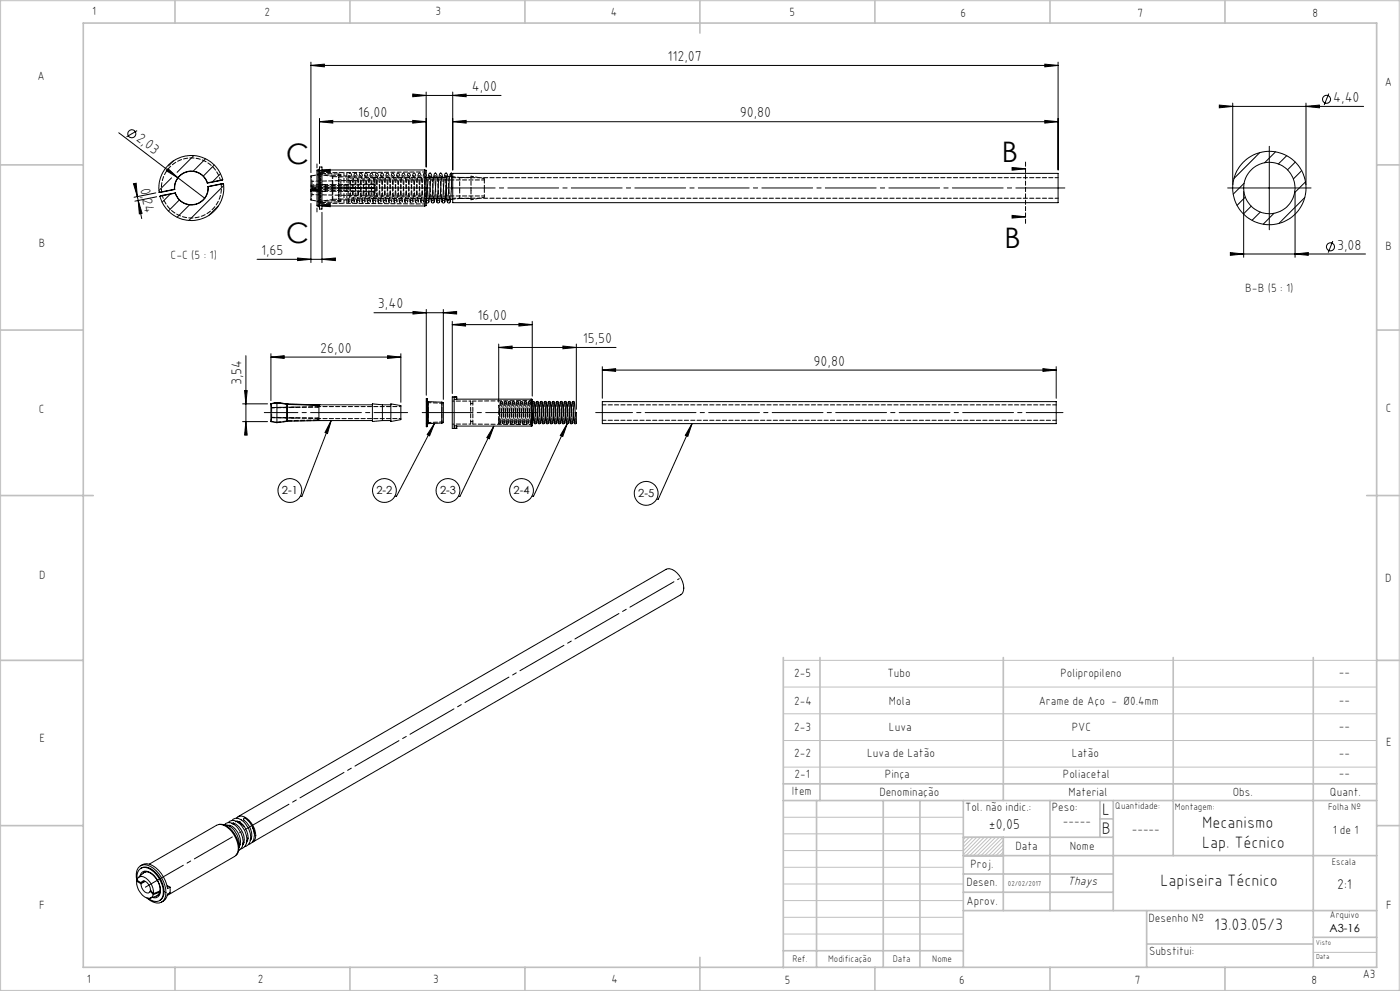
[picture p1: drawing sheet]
<svg xmlns="http://www.w3.org/2000/svg" width="420mm" height="297mm" viewBox="0 0 420 297" stroke-linecap="round" stroke-linejoin="round" font-family="sans-serif">
<g fill="none" stroke="#c0c0c0" stroke-width=".3">
<path d="M.2 .2h419.6v296.6h-419.6zM235 197.9h178M235 213.9h178M235 205.9h178M235 221.9h178M235 229.9h178M235 254.9h54M235 259.9h54M235 249.9h54M235 244.9h54M289 256.4v-5.5h12v5.5M289.7 250.9l-.7 .7"/>
<path d="M290.8 250.9l-1.8 1.8M291.9 250.9l-2.9 3M293.1 250.9l-4.1 4.1M294.1 250.9l-5.1 5.2M295.3 250.9l-5.5 5.5M296.4 250.9l-5.5 5.5M297.5 250.9l-5.5 5.5M298.7 250.9l-5.5 5.5M299.8 250.9l-5.5 5.5M300.9 250.9l-5.5 5.5M301 252l-4.5 4.4M301 253.1l-3.4 3.3"/>
<path d="M301 254.2l-2.2 2.2M301 255.3l-1.1 1.1M235 269.9h54M235 264.9h54M235 274.9h54M235 279.9h54M394 285.4h19"/>
</g>
<g fill="none" stroke="#c0c0c0" stroke-width=".5">
<path d="M25 6.9h388v283h-388zM52.5 .2v6.7M105 .2v6.7M157.5 .2v6.7M210 .2v9.7M262.5 .2v6.7M315 .2v6.7M367.5 .2v6.7M.2 49.4h24.8M413 49.4h6.8M.2 98.9h24.8M413 98.9h6.8"/>
<path d="M.2 148.5h27.8M410 148.5h9.8M.2 197.9h24.8M235 197.1v93M246 197.1v42.8M301 197.1v42.8M352 197.1v59.3M394 197.1v92.8M413 197.9h6.8M235 239.9h178M235 234.9h178M245 239.9v50"/>
<path d="M265 239.9v50M276 239.9v50M289 239.9v50M315 239.9v33M330 239.9v11M334 239.9v33M.2 247.4h24.8M289 256.4h124M289 250.9h45M301 250.9v22M330 245.4h4M413 247.4h6.8"/>
<path d="M289 272.9h124M289 261.9h45M289 267.4h45M344 272.9v17M52.5 289.9v6.9M105 289.9v6.9M157.5 289.9v6.9M210 286.9v9.9M235 284.9h54M262.5 289.9v6.9M315 289.9v6.9M344 282.9h50"/>
<path d="M367.5 289.9v6.9M394 280.9h19"/>
</g>
<g fill="none" stroke="#000" stroke-width=".3">
<path d="M93.3 19.6l4-.4v.8zM93.3 18.6v33.1M93.3 19.6h224.1M313.4 19.2l4 .4-4 .4zM317.4 18.6v32.3M35.6 39.8l25.9 19.6M41.1 39.2l-3.1 1.8M95.8 36.5l4-.4v.8zM95.8 35.5v13.5M95.8 36.5h32M123.8 36.1l4 .4-4 .4zM123.8 28.2l4 .4-4 .4z"/>
<path d="M123.8 28.6h26.5M127.8 27.6v22.5M135.8 36.5l4-.4v.8zM135.8 28.6l4-.4v.8zM135.8 36.5h181.6M135.8 27.6v23.3M313.4 36.1l4 .4-4 .4zM365.8 31.5l4 .4-4 .4zM365.8 31.9h43.3M369.8 30.9v24.4M391.8 31.9l4-.4v.8zM391.8 30.9v24.4"/>
<path d="M398.6 28l-1.3 3.5M40 55.1l.9-.2 .3 4zM40.4 55l.8 3.9M41.2 58.9l.3 1.2M46.7 57.8l-6.5 1.3M47 59l-6.5 1.3M50.4 50.5l2.9 2.8-3.4-2.1zM51 58.2l-2.4 2.4M51.5 53.3l-3.8 3.8M52.1 48.2l-1.5 1.5M52.3 56.7l-4.6 .9M52.3 56.7l.1 .1"/>
<path d="M52.4 56.8l-4.7 .8M52.6 57.9l-4.6 .9M52.6 57.8v.1M52.6 57.8l-4.6 1M53.8 59.9l-3.3 3.3M58.1 46.6l-5 5M61.7 47.6l-3.7 3.7M62.2 54.9a5 5 0 0 0-5.8-3.5 5 5 0 0 0-4 5.4M62.2 54.8a5.1 5.1 0 0 0-5.8-3.4 5.1 5.1 0 0 0-4.1 5.3M62.2 54.8v.1M62.4 55.9a5 5 0 0 1-4 5.3 5 5 0 0 1-5.8-3.4M62.4 55.9h.1"/>
<path d="M62.5 55.9a5.1 5.1 0 0 1-4.1 5.4 5.1 5.1 0 0 1-5.8-3.4M64.3 49.5l-3.3 3.3M66.1 52.1l-2.4 2.4M66.8 53.9a9.7 9.7 0 0 0-11.3-7.1 9.7 9.7 0 0 0-7.8 10.8M66.8 53.9l-4.6 1M66.8 53.9l-4.6 .9M67.1 55.1a9.7 9.7 0 0 1-7.8 10.8 9.7 9.7 0 0 1-11.3-7.1M67.1 55.1l-4.6 .8M67.1 55.1l-4.7 .8M67.1 55.6l-10.4 10.5M93.3 57.3v2.6l2.1 .4M93.3 56.9v.4"/>
<path d="M93.3 56.8l2.1 .1M93.3 57.3l2.1 .1M93.6 56.9h.1M93.6 56.9l1.8 .1M93.6 56.9l-.3 .4M95.1 51.1h4M95.1 51.1l4-.3v.8zM95.4 52.4l-2.1 .3v4.1M95.8 50.8v11.1M95.8 50.8h-.4v11.1h.4M95.8 50.8v.8M95.8 50.1h.8v5.2h1v2.1h-1v5.2h-.8z"/>
<path d="M96.6 50.9h30.8M127.4 50.9v10.8M127.4 50.9l.4 .1v10.6l-.4 .1M127.8 59.5h.2M127.8 53.2h.7M128.8 59.5h.8M129.2 52.8l-.6 7.8M129.3 59.5l.2 1.1M129.3 53.2h.8M129.6 53.2l-.3-1.2-.5-.1-.3 1-.7 7.4M130.4 59.5h.8M130.7 52.8l-.5 7.8"/>
<path d="M130.8 59.5l.3 1.1M130.8 53.2h.9M131.2 53.2l-.4-1.2-.4-.1-.3 1-.6 7.4M132 59.5h.8M132.4 52.8l-.3 5.6-.3 2.2M132.4 53.2h.9M132.5 59.5l.1 1.1M132.8 53.2l-.3-1.2-.5-.1-.3 1-.6 7.4M133.6 59.5h.3M133.9 55.5v4.4l.5-.1M133.9 52.8l-.5 7.8M133.9 52.8l1 .1"/>
<path d="M134.1 59.9l.2 .7M134.3 52.9l-.2-.9-.5-.1-.3 1-.7 7.4M135.4 56.3v-4.4l-.3 .2-.2 .8-.6 7.4M135.4 53h.4M135.5 56.1l-.5 4.5M135.8 52h181.6v8.7h-181.6zM135.8 59.7l-.6 .1M303.6 50.2l4.1 .4-4.1 .4zM303.6 50.6h4.1M368.3 56.3h25M373.1 57.4v19.7M373.2 54.9l-3.2 3.3"/>
<path d="M373.6 59.1l-2.5 2.5M378 45.7l-7.8 7.8M380.8 43.8v25.1M382.7 45.5l-3.3 3.3M386 46.7l-2.5 2.4M388.5 57.4v19.7M388.6 48.6l-2.3 2.3M390.5 51.1l-2.5 2.5M391.4 59.2l-7.8 7.8M391.7 54.5l-3.3 3.2M41.5 60.1l1 5.4M41.5 60.1l1.1 3.8-.8 .2z"/>
<path d="M56.8 61.4l-3.7 3.7M65.6 61.6l-2.9 2.9M77.1 77.7h23.5M89.3 77.3l4 .4-4 .4zM93.3 61v17.7M95.1 61.6h4M95.1 61.6l4-.5v.8zM95.8 61.1v.8M96.6 77.7l4-.4v.8zM96.6 63.6v15.1M96.6 61.7h30.8M127.8 60.4v.2"/>
<path d="M127.8 60.4a.42 .42 0 0 0 .4 .5 .42 .42 0 0 0 .5-.5M129.4 60.4a.44 .44 0 0 0 .4 .5 .44 .44 0 0 0 .5-.5M131 60.4a.44 .44 0 0 0 .4 .5 .44 .44 0 0 0 .5-.5M132.6 60.4a.42 .42 0 0 0 .4 .5 .42 .42 0 0 0 .5-.5M134.2 60.4a.44 .44 0 0 0 .4 .5 .44 .44 0 0 0 .5-.5M303.6 64.6l4.1 .4-4.1 .4zM303.6 65h4.1M369.1 75.7l4 .4-4 .4zM369.1 76.1h40.5M375.4 61.8l-2.4 2.3M378.1 63.6l-2.5 2.4M382.2 63.9l-3.2 3.3"/>
<path d="M388.5 76.1l4-.4v.8zM399.8 72.2l-1.3 3.5M112.2 93.7h24.8M123.9 93.3l4 .4-4 .4zM127.9 92.7v25.8M133 93.7l4-.4v.8zM133 92.7v27M135.7 97.3l4-.4v.8zM135.7 96.3v21.6M135.7 97.3h24M155.7 96.9l4 .4-4 .4zM159.7 96.3v22.4"/>
<path d="M73.4 117h.8l-.4 4zM73.8 106.6v23.8M81.3 107l4-.4v.8zM81.3 106v14M81.3 107h39M116.3 106.6l4 .4-4 .4zM120.3 106v14.6M128.1 119.5v8.4M128.1 119.5h-.2v8.4h.2M128.1 119.5l.1 .6M137 119h-1.3v9.4l1.3-.1M137 119h-.8v9.3h.8"/>
<path d="M137 119.6h22.4M137 119v.7h-.8M149.6 104.1l4-.4v.8zM149.6 103.1v17.4M149.6 104.1h35.2M159.4 119.6v8.1M159.4 119.6l.3 .1v7.9l-.3 .1M168.9 103.7l4 .4-4 .4zM172.9 103.1v19.6M180.7 110.9l4-.4v.8zM180.7 109.9v9.5M180.7 110.9h136.2"/>
<path d="M312.9 110.5l4 .4-4 .4zM316.9 109.9v9.5M72.8 126.4h7.5M72.8 121h7.5M73.8 126.4l.4 4h-.8zM81.3 121v5.4l1.8 .3M83.1 120.8v5.9M83.1 120.7h.1M83.1 120.7l-1.8 .3M83.1 120.7l3 .3M83.1 120.8l-1.8 .2M83.1 120.8l3 .3"/>
<path d="M86.1 121.1v5.2M86.1 121h.1M86.1 126.3l-3 .4M86.1 121v.1M86.1 121.1v.1M86.1 121.2v5M86.1 126.2v.1M86.1 121.1l9.6 .2M86.1 121.2l9.3 .3M86.1 121.1l9.3 .2M86.1 121.1h.1M95.4 121.3h.3"/>
<path d="M95.4 121.3v.2M95.7 121.4v4.6M95.7 121.4l-.3 .1M95.7 121.4h.1M95.7 121.3h.1M95.7 126l-9.6 .2M95.7 126h16M95.7 121.3h16M99.3 126l-1.1 3.9-.7-.3zM99.3 126l-8.7 22.7h-.5M114.7 121.3v4.7M114.7 121.3l-3-.3v5.3l3-.3"/>
<path d="M114.7 126h2.6M114.7 121.3h2.6M117.3 121l3 .6v4.2l-3 .5zM128.2 120.1l.3 .3M128.2 120.1v7.1M128.2 127.2l-.1 .7M128.5 127l-.3 .2M128.5 120.4v6.6M128.5 120.4l4 .1M130.4 126.9l-1.5 3.7-.7-.4zM130.4 126.9l-11.4 21.8h-.6M132.5 120.5l.5 .2v5.9l-.5 .2"/>
<path d="M132.5 120.5v6.3M132.5 126.8l-4 .2M136.2 127.6h.8v.7M137 127.7h22.4M148.2 127.7l-1.4 3.8-.7-.3zM148.2 127.7l-10.2 21h-.5M159.7 120.6a.32 .32 0 0 1 .3-.3 .32 .32 0 0 1 .3 .3M160 123.7l.3 3.1M160 123.7l-.3 3M160.3 120.5l.3 3.2M160.3 126.7v.2a.33 .33 0 0 0 .4 .1 .33 .33 0 0 0 .2-.3M160.3 120.7l-.3 3"/>
<path d="M160.6 123.7l-.3 2.9M160.9 120.6a.32 .32 0 0 1 .3-.3 .32 .32 0 0 1 .3 .3M160.9 120.5l-.3 3.2M161.2 123.7l.3 3.1M161.2 123.7l-.3 3.1M161.5 120.5l.3 3.2M161.5 126.7v.2a.33 .33 0 0 0 .4 .1 .33 .33 0 0 0 .2-.3M161.5 120.7l-.3 3M161.8 123.7l-.3 2.9M162.1 120.6a.32 .32 0 0 1 .3-.3 .32 .32 0 0 1 .3 .3M162.1 120.5l-.3 3.2M162.4 123.7l.3 3.1"/>
<path d="M162.4 123.7l-.3 3.1M162.7 120.5l.3 3.2M162.7 126.7v.2a.33 .33 0 0 0 .4 .1 .33 .33 0 0 0 .2-.3M162.7 120.7l-.3 3M163 123.7l-.3 2.9M163.3 120.6a.32 .32 0 0 1 .3-.3 .32 .32 0 0 1 .3 .3M163.3 120.5l-.3 3.2M163.6 123.7l.3 3.1M163.6 123.7l-.3 3.1M163.9 120.5l.3 3.2M163.9 126.7v.2a.33 .33 0 0 0 .4 .1 .33 .33 0 0 0 .2-.3M163.9 120.7l-.3 3"/>
<path d="M164.2 123.7l-.3 2.9M164.5 120.6a.32 .32 0 0 1 .3-.3 .32 .32 0 0 1 .3 .3M164.5 120.5l-.3 3.2M164.8 123.7l.3 3.1M164.8 123.7l-.3 3.1M165.1 120.5l.3 3.2M165.1 126.7v.2a.33 .33 0 0 0 .4 .1 .33 .33 0 0 0 .2-.3M165.1 120.7l-.3 3M165.4 123.7l-.3 2.9M165.7 120.6a.32 .32 0 0 1 .3-.3 .32 .32 0 0 1 .3 .3M165.7 120.5l-.3 3.2M166 123.7l.3 3.1"/>
<path d="M166 123.7l-.3 3.1M166.3 120.5l.3 3.2M166.3 126.7v.2a.33 .33 0 0 0 .4 .1 .33 .33 0 0 0 .2-.3M166.3 120.7l-.3 3M166.6 123.7l-.3 2.9M166.9 120.6a.32 .32 0 0 1 .3-.3 .32 .32 0 0 1 .3 .3M166.9 120.5l-.3 3.2M167.2 123.7l.3 3.1M167.2 123.7l-.3 3.1M167.5 120.5l.3 3.2M167.5 126.7v.2a.33 .33 0 0 0 .4 .1 .33 .33 0 0 0 .2-.3M167.5 120.7l-.3 3"/>
<path d="M167.8 123.7l-.3 2.9M168.1 120.6a.32 .32 0 0 1 .3-.3 .32 .32 0 0 1 .3 .3M168.1 120.5l-.3 3.2M168.4 123.7l.3 3.1M168.4 123.7l-.3 3.1M168.7 120.5l.3 3.2M168.7 126.7v.2a.33 .33 0 0 0 .4 .1 .33 .33 0 0 0 .2-.3M168.7 120.7l-.3 3M169 123.7l-.3 2.9M169.3 120.6a.32 .32 0 0 1 .3-.3 .32 .32 0 0 1 .3 .3M169.3 120.5l-.3 3.2M169.6 123.7l.3 3.1"/>
<path d="M169.6 123.7l-.3 3.1M169.9 120.5l.3 3.2M169.9 126.7v.2a.33 .33 0 0 0 .4 .1 .33 .33 0 0 0 .2-.3M169.9 120.7l-.3 3M170.1 127l-1.3 3.8-.7-.3zM170.1 127l-10 21.7h-.5M170.2 123.7l-.3 2.9M170.5 120.6a.32 .32 0 0 1 .3-.3 .32 .32 0 0 1 .3 .3M170.5 120.5l-.3 3.2M170.8 123.7l.3 3.1M170.8 123.7l-.3 3.1M171.1 120.5l.3 3.2"/>
<path d="M171.1 126.7v.2a.33 .33 0 0 0 .4 .1 .33 .33 0 0 0 .2-.3M171.1 120.7l-.3 3M171.4 123.7l-.3 2.9M171.7 120.6a.32 .32 0 0 1 .3-.3 .32 .32 0 0 1 .3 .3M171.7 120.5l-.3 3.2M172 123.7l-.3 3.1M172 123.7l.3 3.1M172.3 120.7l-.3 3M172.3 120.5l.3 3.2M172.6 123.7l-.3 2.9M172.6 123.7h.3v3.1l-.4 .2-.2-.3M180.7 120.4h136.2v6.6h-136.2z"/>
<path d="M207.6 127l-1.3 3.8-.7-.3zM207.6 127l-10.1 22.6h-.5M42.2 259.5a3.4 3.4 0 0 1 4.5 .6 10.4 10.4 0 0 1 3.6 6.2l.7-.4M44.8 259l20.2-11.7a3.9 3.9 0 0 1 4.5 1.8 7.2 7.2 0 0 1 1.6 6.8l-.7 .8-20.2 11.7M65.5 247.1a4.1 4.1 0 0 1 4.2 1.9 7 7 0 0 1 1.7 6.6l-.6 .7M67.1 247.3a4.1 4.1 0 0 1 4.1 3l.6 2.5-.2 1.2M67.4 247.2a1.85 1.85 0 0 1 2.7-.2 6.4 6.4 0 0 1 2.6 6.6l-.5 .9-.6 .4M68.4 247.4a3.1 3.1 0 0 1 2.9 2 4.3 4.3 0 0 1 .4 4.5M68.5 246.5a2.15 2.15 0 0 1 3.4 .4 5.7 5.7 0 0 1 1.5 6.9l-1.1 .6M68.9 247.4v.2M69.2 247.5l-.3 .1M69.5 246.7a3.1 3.1 0 0 1 2.9 2.1 4.2 4.2 0 0 1 .4 4.4"/>
<path d="M69.6 245.9a1.85 1.85 0 0 1 2.8-.2 6.4 6.4 0 0 1 2.6 6.6l-.5 .8-1.1 .6M70.3 246.8l-.3 .2 .1-.3-.2 .3M71.2 246l-.6 .3 .6-.1 .9 .2M71.4 244.8l128.4-74.2a3.5 3.5 0 0 1 4 1.9 5.4 5.4 0 0 1 1 5.2l-.4 .5-128.6 74.2a3.1 3.1 0 0 0 .6-3.9 5.8 5.8 0 0 0-3.9-3.9h-.6l-1 .6M71.5 246.5l.9 .4 .9 .8M71.6 246.2a4.9 4.9 0 0 1 2.3 6.4M71.7 253.6l.1 .1M71.7 253.5l.2 .1M72 253.1l-.2 .2M72.8 252.9v.1M73 252.6h.2M73.2 252.5l-.3 .1"/>
<path d="M74.4 251.1l-.3 .8M75.4 251.4l-.3 .2M75.8 247.9a4.4 4.4 0 0 1-.2 4.6l-1.1 .6M76.3 249.8a6.2 6.2 0 0 0-3.1-4.7l-.1 .5a5.5 5.5 0 0 1 2 6.3M41 264.1a5 5 0 0 0 3.7 5.1l.6-.1 .7-1M41 264.1l1.3 .8M41.1 263.9a3.6 3.6 0 0 1 1.5-4.6 5.4 5.4 0 0 1 5.1 2.6 8.3 8.3 0 0 1 1.7 7.4 2.72 2.72 0 0 1-4.3 .6l-1-.8M41.1 263.6a2.76 2.76 0 0 1 2.5-3.6 7.7 7.7 0 0 1 5 9.1 2.6 2.6 0 0 1-4.2 .1M41.2 263.9l-.2 .2M42 262.5a1.71 1.71 0 0 1 2.7-1.2 6.1 6.1 0 0 1 3.1 7 1.61 1.61 0 0 1-2.1 .7M42.3 260.2a3.2 3.2 0 0 1 4 1 7.6 7.6 0 0 1 2.6 7.7l-1.1 1M42.3 264.9a2.67 2.67 0 0 0 2.1 2.7l.6-.5"/>
<path d="M42.4 264.6l-1.3-.8a1.52 1.52 0 0 1 2.6-.7 5.4 5.4 0 0 1 2.3 4.7M42.4 264.6l.2-.4a2.18 2.18 0 0 1 2.5 2.6l.9 1M43.3 264l-.9 .6M43.3 261.4v.1M43.4 261.5a2.47 2.47 0 0 1 3 1.2 5.1 5.1 0 0 1 1.2 5.4l-.2 .2M43.4 261.4l-1.9 1.6M43.4 261.4h-.1M43.5 264.2l-1.2 .7M43.6 261.4h-.2M45 267.1l1 1M45.3 267l-.3 .1M46 268.1l1.9-.7-.6 1-2.2 .8"/>
<path d="M47.4 268.4h-.1M47.4 268.3v.1M47.5 268.2l-.1 .1M48 267l-2 .8M50.1 265.6l.2-.1 .7 .4M51 265.9v1.6l-.7 .5a2.85 2.85 0 0 1-1.8 2.4"/>
<circle cx="398" cy="29.8" r="1.2"/>
<circle cx="39.5" cy="40.1" r="1.19"/>
<circle cx="380.8" cy="56.3" r="7.7"/>
<circle cx="380.8" cy="56.3" r="11"/>
<circle cx="399.1" cy="74" r="1.2"/>
<circle cx="87" cy="147" r="3.6"/>
<circle cx="115.3" cy="147" r="3.6"/>
<circle cx="134.4" cy="147" r="3.6"/>
<circle cx="156.4" cy="147" r="3.6"/>
<circle cx="193.9" cy="147.9" r="3.6"/>
</g>
<path d="M71.9 249.6l131.9-76.2" fill="none" stroke="#000" stroke-width=".3" stroke-dasharray="15.2 1.3 1.3 1.3" stroke-dashoffset="-1.8"/>
<path d="M43.6 265.9l26.1-15.1" fill="none" stroke="#000" stroke-width=".3" stroke-dasharray="15.2 1.3 1.3 1.3" stroke-dashoffset="2.1"/>
<path d="M79.3 123.7h43" fill="none" stroke="#000" stroke-width=".3" stroke-dasharray="15.2 1.3 1.3 1.3" stroke-dashoffset="5.2"/>
<path d="M125.9 123.7h35.8" fill="none" stroke="#000" stroke-width=".3" stroke-dasharray="15.2 1.3 1.3 1.3" stroke-dashoffset="-.8"/>
<path d="M178.7 123.7h140.2" fill="none" stroke="#000" stroke-width=".3" stroke-dasharray="15.2 1.3 1.3 1.3" stroke-dashoffset="4.2"/>
<path d="M133.9 56.3h185.6" fill="none" stroke="#000" stroke-width=".3" stroke-dasharray="15.2 1.3 1.3 1.3" stroke-dashoffset=".5"/>
<path d="M93.9 56.3h36" fill="none" stroke="#000" stroke-width=".3" stroke-dasharray="15.2 1.3 1.3 1.3" stroke-dashoffset="-.9"/>
<g fill="none" stroke="#000" stroke-width=".3" stroke-dasharray="1.3 .6">
<path d="M93.3 55.4l.3 .3M93.6 56.5l-.3 .3M93.6 56.2l-.3-.4M93.6 56.5v.3M95.5 56.9h.2M95.7 57.3h-.2M95.7 56.9v.4M95.7 52.3l-.2 .1M95.8 52.3l-.3-.4M96.2 51.9l-.3-.3M99.7 56.7h.1M99.7 56h.1"/>
<path d="M99.7 59.8l.1-.1M99.8 55.4l-.1-.1M99.8 57.3h-.1M99.8 52.9l-.1-.1M99.8 59.7l12.7-.2M101.7 56.3v-4.1v8.3v-4.2M112.1 56.3l.4 .4M112.1 57.4v.1M112.1 56.3l.4-.4M112.1 56.2v.1M112.1 57.4l.4-.4M112.1 55.3l.4 .4"/>
<path d="M112.1 56.3v.2M112.1 55.2v.1M112.5 55.5l-.4-.3M112.5 57.1v-.4M112.5 57.1l-.4 .4M112.5 53.2l-12.7-.3M129.1 52.6l-.3 .2 .5 6.7M130.7 52.6l-.3 .2 .5 6.7M132.3 52.6l-.3 .2 .5 6.7M133.9 53.2h-.6M134 52.8h-.1M135.5 52.9h-.6"/>
<path d="M307.7 48.6v18.4M95.5 60.7l.3-.4M95.5 60.3h.2M95.9 61.1l.3-.4M104.4 60.1l.2 .3M104.5 60.8l.2-.4M104.6 60.1l-.1-.3M104.6 60.3h.1M106.2 60.3h.1M107.8 60.3h.1M109.4 60.3h.1M111 60.3h.1"/>
<path d="M112.6 60.3h.1M114.2 60.3h.1M115.8 60.3h.1M117.4 60.3h.1M119 60.3h.1M120.6 60.3h.1M122.2 60.3h.1M123.8 60.3h.1M125.4 60.3h.1M127 60.3h.1M127.9 60.3h.1M128.6 60.3h.1"/>
<path d="M129.5 60.3h.1M130.2 60.1l-.6-6.9M130.2 60.3h.1M131.1 60.3h.1M131.8 60.1l-.6-6.9M131.8 60.3h.1M132.7 60.3h.1M133.4 60.1l-.6-6.9M133.4 60.3h.1M134.3 60.3h.1M135 60.3h.1M81.5 122.2h.1"/>
<path d="M83.1 120.7h.1M86.1 126.3l.1-.1M86.1 121v.1M86.2 121.1v.1M86.2 126.1l-.1 .1M95.4 126h.3M95.4 122l.3-.1M95.4 121.5v.5M95.4 125.3l.3 .1M95.4 125.4v.6M95.4 125.3v.5M95.4 121.5v.4"/>
<path d="M95.6 125.4l.1 .1M95.7 125.4h-.3M95.7 125.9l-.3-.1M95.7 121.9h-.3M95.7 121.9h-.1M127.9 127l.3-.3M128.2 120.7l-.3-.3M141.2 127.1v-6.9M141.8 127.1v-6.9M149.7 126.5l.4 .2M150.1 126.6h.1M150.1 126.8l.3-3.1"/>
<path d="M150.1 120.5l-.3 3.2M150.1 120.7h.1M151.3 126.6h.1M151.3 126.8l.3-3.1M151.3 120.5l-.3 3.2M151.3 120.7h.1M152.5 126.6h.1M152.5 126.8l.3-3.1M152.5 120.5l-.3 3.2M152.5 120.7h.1M153.7 126.6h.1M153.7 126.8l.3-3.1"/>
<path d="M153.7 120.5l-.3 3.2M153.7 120.7h.1M154.9 126.6h.1M154.9 126.8l.3-3.1M154.9 120.5l-.3 3.2M154.9 120.7h.1M156.1 126.6h.1M156.1 126.8l.3-3.1M156.1 120.5l-.3 3.2M156.1 120.7h.1M157.3 126.6h.1M157.3 126.8l.3-3.1"/>
<path d="M157.3 120.5l-.3 3.2M157.3 120.7h.1M158.5 126.6h.1M158.5 126.8l.3-3.1M158.5 120.5l-.3 3.2M158.5 120.7h.1M159.7 126.6h.1M159.7 120.5l-.3 3.2M159.7 120.7h.1M160.3 120.7h.1M160.3 126.6h.1M160.9 126.6h.1"/>
<path d="M160.9 120.7h.1M161.5 120.7h.1M161.5 126.6h.1M162.1 126.6h.1M162.1 120.7h.1M162.7 120.7h.1M162.7 126.6h.1M163.3 126.6h.1M163.3 120.7h.1M163.9 120.7h.1M163.9 126.6h.1M164.5 126.6h.1"/>
<path d="M164.5 120.7h.1M165.1 120.7h.1M165.1 126.6h.1M165.7 126.6h.1M165.7 120.7h.1M166.3 120.7h.1M166.3 126.6h.1M166.9 126.6h.1M166.9 120.7h.1M167.5 120.7h.1M167.5 126.6h.1M168.1 126.6h.1"/>
<path d="M168.1 120.7h.1M168.7 120.7h.1M168.7 126.6h.1M169.3 126.6h.1M169.3 120.7h.1M169.9 120.7h.1M169.9 126.6h.1M170.5 126.6h.1M170.5 120.7h.1M171.1 120.7h.1M171.1 126.6h.1M171.7 126.6h.1"/>
<path d="M171.7 120.7h.1M172.3 120.7h.1M172.3 126.6h.1M172.9 126.6h.1"/>
</g>
<g fill="none" stroke="#000" stroke-width=".3" stroke-dasharray="1.3 .6" stroke-dashoffset=".1">
<path d="M95.1 49.1v14.4M106.7 51.8l-.4 .3-.2 .8-.6 7.4M108.3 51.8l-.4 .3-.2 .8-.6 7.4M109.9 51.8l-.4 .3-.2 .8-.6 7.4M111.5 51.8l-.4 .3-.2 .8-.6 7.4M113.1 51.8l-.4 .3-.2 .8-.6 7.4M114.7 51.8l-.4 .3-.2 .8-.6 7.4M116.3 51.8l-.4 .3-.2 .8-.6 7.4M117.9 51.8l-.4 .3-.2 .8-.6 7.4M119.5 51.8l-.4 .3-.2 .8-.6 7.4M121.1 51.8l-.4 .3-.2 .8-.6 7.4M122.7 51.8l-.4 .3-.2 .8-.6 7.4"/>
<path d="M124.3 51.8l-.4 .3-.2 .8-.6 7.4M125.9 51.8l-.4 .3-.2 .8-.6 7.4M127.5 51.8l-.4 .3-.2 .8-.6 7.4M95.7 60.3v-3M81.5 125.2v-3M83.1 126.6l3-.3M86.1 126.2l-3 .4M128.2 126.7l4.8-.3M133 120.9l-4.8-.2M150 126.6l-.3-4.8M150.4 123.7l.3-3M151 123.7l-.3 2.9"/>
<path d="M151.6 123.7l.3-3M152.2 123.7l-.3 2.9M152.8 123.7l.3-3M153.4 123.7l-.3 2.9M154 123.7l.3-3M154.6 123.7l-.3 2.9M155.2 123.7l.3-3M155.8 123.7l-.3 2.9M156.4 123.7l.3-3M157 123.7l-.3 2.9M157.6 123.7l.3-3M158.2 123.7l-.3 2.9"/>
<path d="M158.8 123.7l.3-3M159.4 123.7l-.3 2.9M159.8 120.7l.2 3M160.8 126.6l-.2-2.9M161 120.7l.2 3M162 126.6l-.2-2.9M162.2 120.7l.2 3M163.2 126.6l-.2-2.9M163.4 120.7l.2 3M164.4 126.6l-.2-2.9M164.6 120.7l.2 3M165.6 126.6l-.2-2.9"/>
<path d="M165.8 120.7l.2 3M166.8 126.6l-.2-2.9M167 120.7l.2 3M168 126.6l-.2-2.9M168.2 120.7l.2 3M169.2 126.6l-.2-2.9M169.4 120.7l.2 3M170.4 126.6l-.2-2.9M170.6 120.7l.2 3M171.6 126.6l-.2-2.9M171.8 120.7l.2 3M172.8 126.6l-.2-2.9"/>
</g>
<g fill="#000">
<path d="M50.4 50.5l2.9 2.8-3.4-2.1z"/>
<path d="M93.3 19.6l4-.4v.8zM313.4 19.2l4 .4-4 .4zM95.8 36.5l4-.4v.8zM123.8 36.1l4 .4-4 .4zM135.8 36.5l4-.4v.8zM313.4 36.1l4 .4-4 .4zM123.8 28.2l4 .4-4 .4zM135.8 28.6l4-.4v.8zM89.3 77.3l4 .4-4 .4zM96.6 77.7l4-.4v.8zM365.8 31.5l4 .4-4 .4zM391.8 31.9l4-.4v.8zM369.1 75.7l4 .4-4 .4zM388.5 76.1l4-.4v.8zM81.3 107l4-.4v.8zM116.3 106.6l4 .4-4 .4zM123.9 93.3l4 .4-4 .4zM133 93.7l4-.4v.8zM135.7 97.3l4-.4v.8zM155.7 96.9l4 .4-4 .4zM180.7 110.9l4-.4v.8zM312.9 110.5l4 .4-4 .4zM149.6 104.1l4-.4v.8zM168.9 103.7l4 .4-4 .4z"/>
<path d="M40 55.1l.9-.2 .3 4zM41.5 60.1l1.1 3.8-.8 .2z"/>
<path d="M95.1 51.1l4-.3v.8zM95.1 61.6l4-.5v.8z"/>
<path d="M303.6 50.2l4.1 .4-4.1 .4zM303.6 64.6l4.1 .4-4.1 .4z"/>
<path d="M73.8 126.4l.4 4h-.8zM73.4 117h.8l-.4 4z"/>
<path d="M130.4 126.9l-1.5 3.7-.7-.4zM148.2 127.7l-1.4 3.8-.8-.3zM170.1 127l-1.3 3.8-.7-.3zM207.6 127l-1.3 3.8-.7-.3zM99.3 126l-1.1 3.9-.7-.3z"/>
</g>
<g fill="none" stroke="#000" stroke-width=".3" stroke-dasharray="1.3 .6" stroke-dashoffset=".6">
<path d="M99.7 56.7v-3.9M102.3 56.3v-3.9M112.5 59.5h15.4M127.2 52.7l.6 7.6M127.9 53.2h-15.4M135.5 52.6a.4 .4 0 0 1-.4-.4 .4 .4 0 0 1 .4-.4M135.9 59.7l2-.2M137.9 53.2l-2-.2M102.3 60.3v-4M105.5 60.4a.37 .37 0 0 1 .4-.4 .37 .37 0 0 1 .3 .4M107.1 60.4a.37 .37 0 0 1 .4-.4 .37 .37 0 0 1 .3 .4M108.7 60.4a.37 .37 0 0 1 .4-.4 .37 .37 0 0 1 .3 .4"/>
<path d="M110.3 60.4a.37 .37 0 0 1 .4-.4 .37 .37 0 0 1 .3 .4M111.9 60.4a.37 .37 0 0 1 .4-.4 .37 .37 0 0 1 .3 .4M113.5 60.4a.37 .37 0 0 1 .4-.4 .37 .37 0 0 1 .3 .4M115.1 60.4a.37 .37 0 0 1 .4-.4 .37 .37 0 0 1 .3 .4M116.7 60.4a.37 .37 0 0 1 .4-.4 .37 .37 0 0 1 .3 .4M118.3 60.4a.37 .37 0 0 1 .4-.4 .37 .37 0 0 1 .3 .4M119.9 60.4a.37 .37 0 0 1 .4-.4 .37 .37 0 0 1 .3 .4M121.5 60.4a.37 .37 0 0 1 .4-.4 .37 .37 0 0 1 .3 .4M123.1 60.4a.37 .37 0 0 1 .4-.4 .37 .37 0 0 1 .3 .4M124.7 60.4a.37 .37 0 0 1 .4-.4 .37 .37 0 0 1 .3 .4M126.3 60.4a.37 .37 0 0 1 .4-.4 .37 .37 0 0 1 .3 .4M127.9 60.4a.37 .37 0 0 1 .4-.4 .37 .37 0 0 1 .3 .4"/>
<path d="M129.5 60.4a.37 .37 0 0 1 .4-.4 .37 .37 0 0 1 .3 .4M131.1 60.4a.37 .37 0 0 1 .4-.4 .37 .37 0 0 1 .3 .4M132.7 60.4a.37 .37 0 0 1 .4-.4 .37 .37 0 0 1 .3 .4M134.3 60.4a.37 .37 0 0 1 .4-.4 .37 .37 0 0 1 .3 .4M81.3 121l.2 1.2M81.3 126.3l.2-1.2M81.3 126.4l.2-1.2M81.5 125.1l-.2 1.2M81.5 122.2l-.2-1.2"/>
</g>
<path d="M101.7 52.2l-5.5-.3M103.2 51.7h-7.3M95.9 60.9h7.3M96.2 60.7l5.5-.2M104.5 60.8v-7.4M135 60.1l-.7-7.3M81.5 125.2l7.3 .1M86.2 126.2l9.2-.2M88.8 122l-7.3 .2M95.4 125.8l-9.2 .3" fill="none" stroke="#000" stroke-width=".3" stroke-dasharray="1.3 .6" stroke-dashoffset="-.2"/>
<g fill="none" stroke="#000" stroke-width=".3" stroke-dasharray="1.3 .6" stroke-dashoffset=".2">
<path d="M99.8 56.7l12.3-.4M99.8 56l12.3 .3M103.2 56.3v-4.6M104.1 56.3v-4.6M112.1 55.2l-12.3 .2M112.1 57.5l-12.3-.2M127.9 51.5l-23.8 .2M133.9 55.5v-2.7M141.3 59.9v-2.9M103.2 60.9v-4.6M104.1 60.9v-4.6M104.1 60.9l23.8 .2"/>
<path d="M106.2 60.1l-.5-6.6-.2-1.1-.4-.6M107.8 60.1l-.5-6.6-.2-1.1-.4-.6M109.4 60.1l-.5-6.6-.2-1.1-.4-.6M111 60.1l-.5-6.6-.2-1.1-.4-.6M112.6 60.1l-.5-6.6-.2-1.1-.4-.6M114.2 60.1l-.5-6.6-.2-1.1-.4-.6M115.8 60.1l-.5-6.6-.2-1.1-.4-.6M117.4 60.1l-.5-6.6-.2-1.1-.4-.6M119 60.1l-.5-6.6-.2-1.1-.4-.6M120.6 60.1l-.5-6.6-.2-1.1-.4-.6M122.2 60.1l-.5-6.6-.2-1.1-.4-.6M123.8 60.1l-.5-6.6-.2-1.1-.4-.6"/>
<path d="M125.4 60.1l-.5-6.6-.2-1.1-.4-.6M127 60.1l-.5-6.6-.2-1.1-.4-.6M128.6 60.1l-.5-6.6-.2-1.1-.4-.6M128.5 120.4v6.6M180.7 126h136.2M316.9 121.3h-136.2"/>
</g>
<g fill="none" stroke="#000" stroke-width=".3" stroke-dasharray="1.3 .6" stroke-dashoffset=".4">
<path d="M93.3 55.8h2.4M95.7 55.3l-2.4 .1M96.2 56.3v-4.4v8.8v-4.4M99.8 59.7v-2.4M103.2 59.9h.9M104.1 52.7h-.9M105.1 52.6l-.3 .2 .7 7.8M106.7 52.6l-.3 .2 .7 7.8M108.3 52.6l-.3 .2 .7 7.8M109.9 52.6l-.3 .2 .7 7.8M111.5 52.6l-.3 .2 .7 7.8M112.5 59.5v-2.4"/>
<path d="M112.5 58.7h32.8M113.1 52.6l-.3 .2 .7 7.8M114.7 52.6l-.3 .2 .7 7.8M116.3 52.6l-.3 .2 .7 7.8M117.9 52.6l-.3 .2 .7 7.8M119.5 52.6l-.3 .2 .7 7.8M121.1 52.6l-.3 .2 .7 7.8M122.7 52.6l-.3 .2 .7 7.8M124.3 52.6l-.3 .2 .7 7.8M125.9 52.6l-.3 .2 .7 7.8M128 59.5h.8M129.3 53.2h-.8"/>
<path d="M129.6 59.5h.8M130.9 53.2h-.8M131.2 59.5h.8M132.5 53.2h-.8M132.8 59.5h.8M134.4 59.8l.8-.1M141.3 57v-4.2M145.3 53.9h-32.8M81.5 122.2l13.9-.2M81.5 125.1l13.9 .2M95.4 125.4l-13.9-.3M95.4 121.9l-13.9 .3"/>
<path d="M132.6 120.5v6.3M149.6 126.5v-.9M150.2 120.7l.5 6.1M150.7 120.6v.1a.28 .28 0 0 1-.3 .2 .28 .28 0 0 1-.3-.3M150.7 126.7v-.1a.28 .28 0 0 1 .3-.2 .28 .28 0 0 1 .3 .3M151.2 126.6l-.5-6.1M151.4 120.7l.5 6.1M151.9 120.6v.1a.28 .28 0 0 1-.3 .2 .28 .28 0 0 1-.3-.3M151.9 126.7v-.1a.28 .28 0 0 1 .3-.2 .28 .28 0 0 1 .3 .3M152.4 126.6l-.5-6.1M152.6 120.7l.5 6.1M153.1 120.6v.1a.28 .28 0 0 1-.3 .2 .28 .28 0 0 1-.3-.3"/>
<path d="M153.1 126.7v-.1a.28 .28 0 0 1 .3-.2 .28 .28 0 0 1 .3 .3M153.6 126.6l-.5-6.1M153.8 120.7l.5 6.1M154.3 120.6v.1a.28 .28 0 0 1-.3 .2 .28 .28 0 0 1-.3-.3M154.3 126.7v-.1a.28 .28 0 0 1 .3-.2 .28 .28 0 0 1 .3 .3M154.8 126.6l-.5-6.1M155 120.7l.5 6.1M155.5 120.6v.1a.28 .28 0 0 1-.3 .2 .28 .28 0 0 1-.3-.3M155.5 126.7v-.1a.28 .28 0 0 1 .3-.2 .28 .28 0 0 1 .3 .3M156 126.6l-.5-6.1M156.2 120.7l.5 6.1M156.7 120.6v.1a.28 .28 0 0 1-.3 .2 .28 .28 0 0 1-.3-.3"/>
<path d="M156.7 126.7v-.1a.28 .28 0 0 1 .3-.2 .28 .28 0 0 1 .3 .3M157.2 126.6l-.5-6.1M157.4 120.7l.5 6.1M157.9 120.6v.1a.28 .28 0 0 1-.3 .2 .28 .28 0 0 1-.3-.3M157.9 126.7v-.1a.28 .28 0 0 1 .3-.2 .28 .28 0 0 1 .3 .3M158.4 126.6l-.5-6.1M158.6 120.7l.5 6.1M159.1 120.6v.1a.28 .28 0 0 1-.3 .2 .28 .28 0 0 1-.3-.3M159.1 126.7l.3 .3 .3-.2M159.1 126.7v-.1a.28 .28 0 0 1 .3-.2 .28 .28 0 0 1 .3 .3M159.6 126.6l-.5-6.1M160.3 120.6v.1a.28 .28 0 0 1-.3 .2 .28 .28 0 0 1-.3-.3"/>
<path d="M160.3 126.7v-.1a.28 .28 0 0 1 .3-.2 .28 .28 0 0 1 .3 .3M161.5 120.6v.1a.28 .28 0 0 1-.3 .2 .28 .28 0 0 1-.3-.3M161.5 126.7v-.1a.28 .28 0 0 1 .3-.2 .28 .28 0 0 1 .3 .3M162.7 120.6v.1a.28 .28 0 0 1-.3 .2 .28 .28 0 0 1-.3-.3M162.7 126.7v-.1a.28 .28 0 0 1 .3-.2 .28 .28 0 0 1 .3 .3M163.9 120.6v.1a.28 .28 0 0 1-.3 .2 .28 .28 0 0 1-.3-.3M163.9 126.7v-.1a.28 .28 0 0 1 .3-.2 .28 .28 0 0 1 .3 .3M165.1 120.6v.1a.28 .28 0 0 1-.3 .2 .28 .28 0 0 1-.3-.3M165.1 126.7v-.1a.28 .28 0 0 1 .3-.2 .28 .28 0 0 1 .3 .3M166.3 120.6v.1a.28 .28 0 0 1-.3 .2 .28 .28 0 0 1-.3-.3M166.3 126.7v-.1a.28 .28 0 0 1 .3-.2 .28 .28 0 0 1 .3 .3M167.5 120.6v.1a.28 .28 0 0 1-.3 .2 .28 .28 0 0 1-.3-.3"/>
<path d="M167.5 126.7v-.1a.28 .28 0 0 1 .3-.2 .28 .28 0 0 1 .3 .3M168.7 120.6v.1a.28 .28 0 0 1-.3 .2 .28 .28 0 0 1-.3-.3M168.7 126.7v-.1a.28 .28 0 0 1 .3-.2 .28 .28 0 0 1 .3 .3M169.9 120.6v.1a.28 .28 0 0 1-.3 .2 .28 .28 0 0 1-.3-.3M169.9 126.7v-.1a.28 .28 0 0 1 .3-.2 .28 .28 0 0 1 .3 .3M171.1 120.6v.1a.28 .28 0 0 1-.3 .2 .28 .28 0 0 1-.3-.3M171.1 126.7v-.1a.28 .28 0 0 1 .3-.2 .28 .28 0 0 1 .3 .3M172.3 120.6v.1a.28 .28 0 0 1-.3 .2 .28 .28 0 0 1-.3-.3M172.3 126.7v-.1a.28 .28 0 0 1 .3-.2 .28 .28 0 0 1 .3 .3"/>
</g>
<g fill="none" stroke="#000" stroke-width=".3" stroke-dasharray="1.3 .6" stroke-dashoffset=".3">
<path d="M48.5 57.6a9 9 0 0 1 7.2-10.1 9 9 0 0 1 10.4 6.6M66.3 55.1a9 9 0 0 1-7.2 10.1 9 9 0 0 1-10.4-6.6M95.7 56.9v-4.6M95.8 56.3v-3.9v7.9v-4M99.7 56.7v.6M99.7 59.8v-2.5M99.8 56.7v.6M102.3 52.4l-.6-.2M102.3 52.6l-6.5-.3M112.5 56.6l-.4-.4M112.5 56.1l-.4 .4M135.9 59.4h181.6"/>
<path d="M137.9 59.5v-2.6M317.5 53.3h-181.6M95.8 60.3l6.5-.2M101.7 60.5l.6-.2M128.2 126.7v-6v6M141.2 126.4h.6M141.8 127.1l17.9 .2M141.8 121h-.6M149.6 127h.3l.2-.3M159.7 120.1l-17.9 .1"/>
</g>
<g fill="none" stroke="#000" stroke-width=".3" stroke-dasharray="1.3 .6" stroke-dashoffset=".5">
<path d="M93.6 56.5v-2.2M95.7 56.9l4-.2M95.7 55.8l4 .2M99.7 55.3h-4M99.7 57.3h-4M99.7 52.8l-4-.5M141.3 59.9l4-.8M145.3 59.1v-2.2M145.3 53.5l-4-.7M95.7 60.3l4-.5M104.6 60.6l.6-7.8M106.2 60.6l.6-7.8"/>
<path d="M107.8 60.6l.6-7.8M109.4 60.6l.6-7.8M111 60.6l.6-7.8M112.6 60.6l.6-7.8M114.2 60.6l.6-7.8M115.8 60.6l.6-7.8M117.4 60.6l.6-7.8M119 60.6l.6-7.8M120.6 60.6l.6-7.8M122.2 60.6l.6-7.8M123.8 60.6l.6-7.8M125.4 60.6l.6-7.8"/>
<path d="M127 60.6l.6-7.8M149.6 125.6v-4.1M149.8 123.7l-.1 2M150.7 126.7v.2a.32 .32 0 0 0 .4 .1 .32 .32 0 0 0 .2-.3M150.7 120.6v-.2a.32 .32 0 0 0-.4-.1 .32 .32 0 0 0-.2 .3M151.9 126.7v.2a.32 .32 0 0 0 .4 .1 .32 .32 0 0 0 .2-.3M151.9 120.6v-.2a.32 .32 0 0 0-.4-.1 .32 .32 0 0 0-.2 .3M153.1 126.7v.2a.32 .32 0 0 0 .4 .1 .32 .32 0 0 0 .2-.3M153.1 120.6v-.2a.32 .32 0 0 0-.4-.1 .32 .32 0 0 0-.2 .3M154.3 126.7v.2a.32 .32 0 0 0 .4 .1 .32 .32 0 0 0 .2-.3M154.3 120.6v-.2a.32 .32 0 0 0-.4-.1 .32 .32 0 0 0-.2 .3M155.5 126.7v.2a.32 .32 0 0 0 .4 .1 .32 .32 0 0 0 .2-.3"/>
<path d="M155.5 120.6v-.2a.32 .32 0 0 0-.4-.1 .32 .32 0 0 0-.2 .3M156.7 126.7v.2a.32 .32 0 0 0 .4 .1 .32 .32 0 0 0 .2-.3M156.7 120.6v-.2a.32 .32 0 0 0-.4-.1 .32 .32 0 0 0-.2 .3M157.9 126.7v.2a.32 .32 0 0 0 .4 .1 .32 .32 0 0 0 .2-.3M157.9 120.6v-.2a.32 .32 0 0 0-.4-.1 .32 .32 0 0 0-.2 .3M159.1 120.6v-.2a.32 .32 0 0 0-.4-.1 .32 .32 0 0 0-.2 .3"/>
</g>
<g fill="none" stroke="#000" stroke-width=".3" stroke-dasharray="1.3 .6" stroke-dashoffset=".7">
<path d="M93.6 58.3v-1.4M93.6 58.3l18.9 .4M99.8 56.7v-3.8M112.5 53.9l-18.9 .4M133.9 52.6l-.3 .2 .5 7M137.9 56.9v-3.7M105.4 60.4a.43 .43 0 0 0 .5 .4 .43 .43 0 0 0 .4-.4M107 60.4a.43 .43 0 0 0 .5 .4 .43 .43 0 0 0 .4-.4M108.6 60.4a.43 .43 0 0 0 .5 .4 .43 .43 0 0 0 .4-.4M110.2 60.4a.43 .43 0 0 0 .5 .4 .43 .43 0 0 0 .4-.4M111.8 60.4a.43 .43 0 0 0 .5 .4 .43 .43 0 0 0 .4-.4M113.4 60.4a.43 .43 0 0 0 .5 .4 .43 .43 0 0 0 .4-.4"/>
<path d="M115 60.4a.43 .43 0 0 0 .5 .4 .43 .43 0 0 0 .4-.4M116.6 60.4a.43 .43 0 0 0 .5 .4 .43 .43 0 0 0 .4-.4M118.2 60.4a.43 .43 0 0 0 .5 .4 .43 .43 0 0 0 .4-.4M119.8 60.4a.43 .43 0 0 0 .5 .4 .43 .43 0 0 0 .4-.4M121.4 60.4a.43 .43 0 0 0 .5 .4 .43 .43 0 0 0 .4-.4M123 60.4a.43 .43 0 0 0 .5 .4 .43 .43 0 0 0 .4-.4M124.6 60.4a.43 .43 0 0 0 .5 .4 .43 .43 0 0 0 .4-.4M126.2 60.4a.43 .43 0 0 0 .5 .4 .43 .43 0 0 0 .4-.4M95.7 125.5h24.6M120.3 121.9h-24.6M135.7 127.1h5.5M141.2 120.2h-5.5"/>
<path d="M149.6 126.6v.4v-1.2"/>
</g>
<path d="M93.6 55.7l18.5-.4M95.5 57l16.6 .4M112.1 56.2l-18.5 .3M112.1 56.5l-18.5-.4M137.9 59.5h3.4M141.3 53.2h-3.4M145.3 56.9v-3.4M128.2 120.1v7.1" fill="none" stroke="#000" stroke-width=".3" stroke-dasharray="1.3 .6" stroke-dashoffset="-.1"/>
<path d="M93.3 59.9l.3-1.6M93.6 54.3l-.3-1.6M112.5 56.7v-3.5" fill="none" stroke="#000" stroke-width=".3" stroke-dasharray="1.3 .6" stroke-dashoffset=".8"/>
<path d="M105.1 51.8l-.4 .3-.2 1.3M81.3 126.3l1.8 .3M83.1 126.6l-1.8-.3" fill="none" stroke="#000" stroke-width=".3" stroke-dasharray="1.3 .6" stroke-dashoffset=".9"/>
<g font-size="8.5">
<text x="85.9" y="49">C</text>
<text x="300.6" y="48.6">B</text>
<text x="85.9" y="72.9">C</text>
<text x="301.3" y="74.2">B</text>
</g>
<g font-size="5">
<text x="330.6" y="244.2">L</text>
<text x="330.5" y="249.8">B</text>
</g>
<g font-size="4.9">
<text x="360.6" y="248.1">Mecanismo</text>
<text x="360.6" y="254">Lap. Técnico</text>
<text x="348.2" y="265.4">Lapiseira Técnico</text>
<text x="364.3" y="278.8">13.03.05/3</text>
</g>
<g font-size="4.3">
<text x="200.2" y="18.3">112,07</text>
<text x="141.5" y="27.3">4,00</text>
<text x="107.4" y="35.2">16,00</text>
<text x="221.9" y="35.2">90,80</text>
<text x="400" y="30.6">4,40</text>
<text x="40.6" y="42" transform="rotate(37 40.6 42)">2,03</text>
<text x="42.1" y="56.6" transform="rotate(79 42.1 56.6)">0,24</text>
<text x="78.3" y="76.4">1,65</text>
<text x="401.1" y="74.8">3,08</text>
<text x="113.4" y="92.4">3,40</text>
<text x="143.3" y="96">16,00</text>
<text x="96.1" y="105.7">26,00</text>
<text x="174.8" y="102.8">15,50</text>
<text x="244.1" y="109.6">90,80</text>
<text x="72.5" y="115.4" transform="rotate(-90 72.5 115.4)">3,54</text>
</g>
<g font-size="4.2">
<text x="296.7" y="248.6">±0,05</text>
<text x="401.1" y="266.5">2:1</text>
</g>
<text font-size="3.7" x="320.3" y="265.3">Thays</text>
<g font-size="3.6">
<text x="27.6" y="4.6">1</text>
<text x="79.3" y="4.7">2</text>
<text x="130.6" y="4.6">3</text>
<text x="183.2" y="4.7">4</text>
<text x="236.9" y="4.9">5</text>
<text x="288.2" y="5">6</text>
<text x="341.3" y="5">7</text>
<text x="393.7" y="5">8</text>
<text x="11.3" y="23.8">A</text>
<text x="415.5" y="25.7">A</text>
<text x="11.6" y="74">B</text>
<text x="51.2" y="77.6">C-C (5 : 1)</text>
<text x="415.6" y="74.9">B</text>
<text x="373.6" y="87.7">B-B (5 : 1)</text>
<text x="11.6" y="123.8">C</text>
<text x="415.8" y="123.4">C</text>
<text x="11.8" y="173.6">D</text>
<text x="415.6" y="174.5">D</text>
<text x="238.3" y="203">2-5</text>
<text x="266.2" y="203">Tubo</text>
<text x="318.1" y="203">Polipropileno</text>
<text x="401.7" y="202.6">--</text>
<text x="238.3" y="211.4">2-4</text>
<text x="266.7" y="211.4">Mola</text>
<text x="311.6" y="211.4">Arame de Aço - Ø0.4mm</text>
<text x="401.7" y="211.1">--</text>
<text x="238.3" y="219.1">2-3</text>
<text x="266.7" y="219.1">Luva</text>
<text x="321.5" y="219.1">PVC</text>
<text x="401.7" y="218.8">--</text>
<text x="11.8" y="222.4">E</text>
<text x="238.3" y="226.8">2-2</text>
<text x="260.1" y="226.8">Luva de Latão</text>
<text x="321.5" y="226.8">Latão</text>
<text x="401.7" y="226.9">--</text>
<text x="415.8" y="223.7">E</text>
<text x="238.4" y="233.3">2-1</text>
<text x="265.5" y="233.3">Pinça</text>
<text x="318.9" y="233.3">Poliacetal</text>
<text x="401.7" y="233">--</text>
<text x="237.6" y="238.4">Item</text>
<text x="263.8" y="238.7">Denominação</text>
<text x="320.6" y="238.5">Material</text>
<text x="369.9" y="238.4">Obs.</text>
<text x="398.9" y="238.6">Quant.</text>
<text x="289.5" y="243.1">Tol. não indic.:</text>
<text x="315.6" y="243.2">Peso:</text>
<text x="318.9" y="247.2">-----</text>
<text x="339.6" y="249.6">-----</text>
<text x="399.8" y="250.1">1 de 1</text>
<text x="304.6" y="254.8">Data</text>
<text x="320.9" y="254.8">Nome</text>
<text x="291.2" y="260.3">Proj.</text>
<text x="289.9" y="265.6">Desen.</text>
<text x="11.8" y="272.4">F</text>
<text x="290" y="271.1">Aprov.</text>
<text x="415.8" y="272.4">F</text>
<text x="344.6" y="276.3">Desenho Nº</text>
<text x="344.7" y="286.3">Substitui:</text>
<text x="408.8" y="293.1">A3</text>
<text x="26" y="294.6">1</text>
<text x="77.4" y="294.6">2</text>
<text x="129.9" y="294.6">3</text>
<text x="183.5" y="294.5">4</text>
<text x="235.4" y="295">5</text>
<text x="287.8" y="295">6</text>
<text x="340.5" y="295">7</text>
<text x="393.4" y="295">8</text>
</g>
<g font-size="3.3">
<text x="84.6" y="148">2-1</text>
<text x="112.9" y="148">2-2</text>
<text x="132" y="148">2-3</text>
<text x="154.1" y="148">2-4</text>
<text x="191.5" y="148.9">2-5</text>
<text x="398.8" y="279.2">A3-16</text>
</g>
<g font-size="2.9">
<text x="334.6" y="242.6">Quantidade:</text>
<text x="352.5" y="242.7">Montagem:</text>
<text x="398.4" y="242.8">Folha Nº</text>
<text x="399.5" y="259.2">Escala</text>
<text x="399" y="275.1">Arquivo</text>
<text x="237.7" y="288.3">Ref.</text>
<text x="248.5" y="288.3">Modificação</text>
<text x="267.9" y="288.4">Data</text>
<text x="279.7" y="288.3">Nome</text>
</g>
<g font-size="2.1">
<text x="302.4" y="265.4">02/02/2017</text>
<text x="394.8" y="283.1">Visto</text>
<text x="394.8" y="287.4">Data</text>
</g>
</svg>
